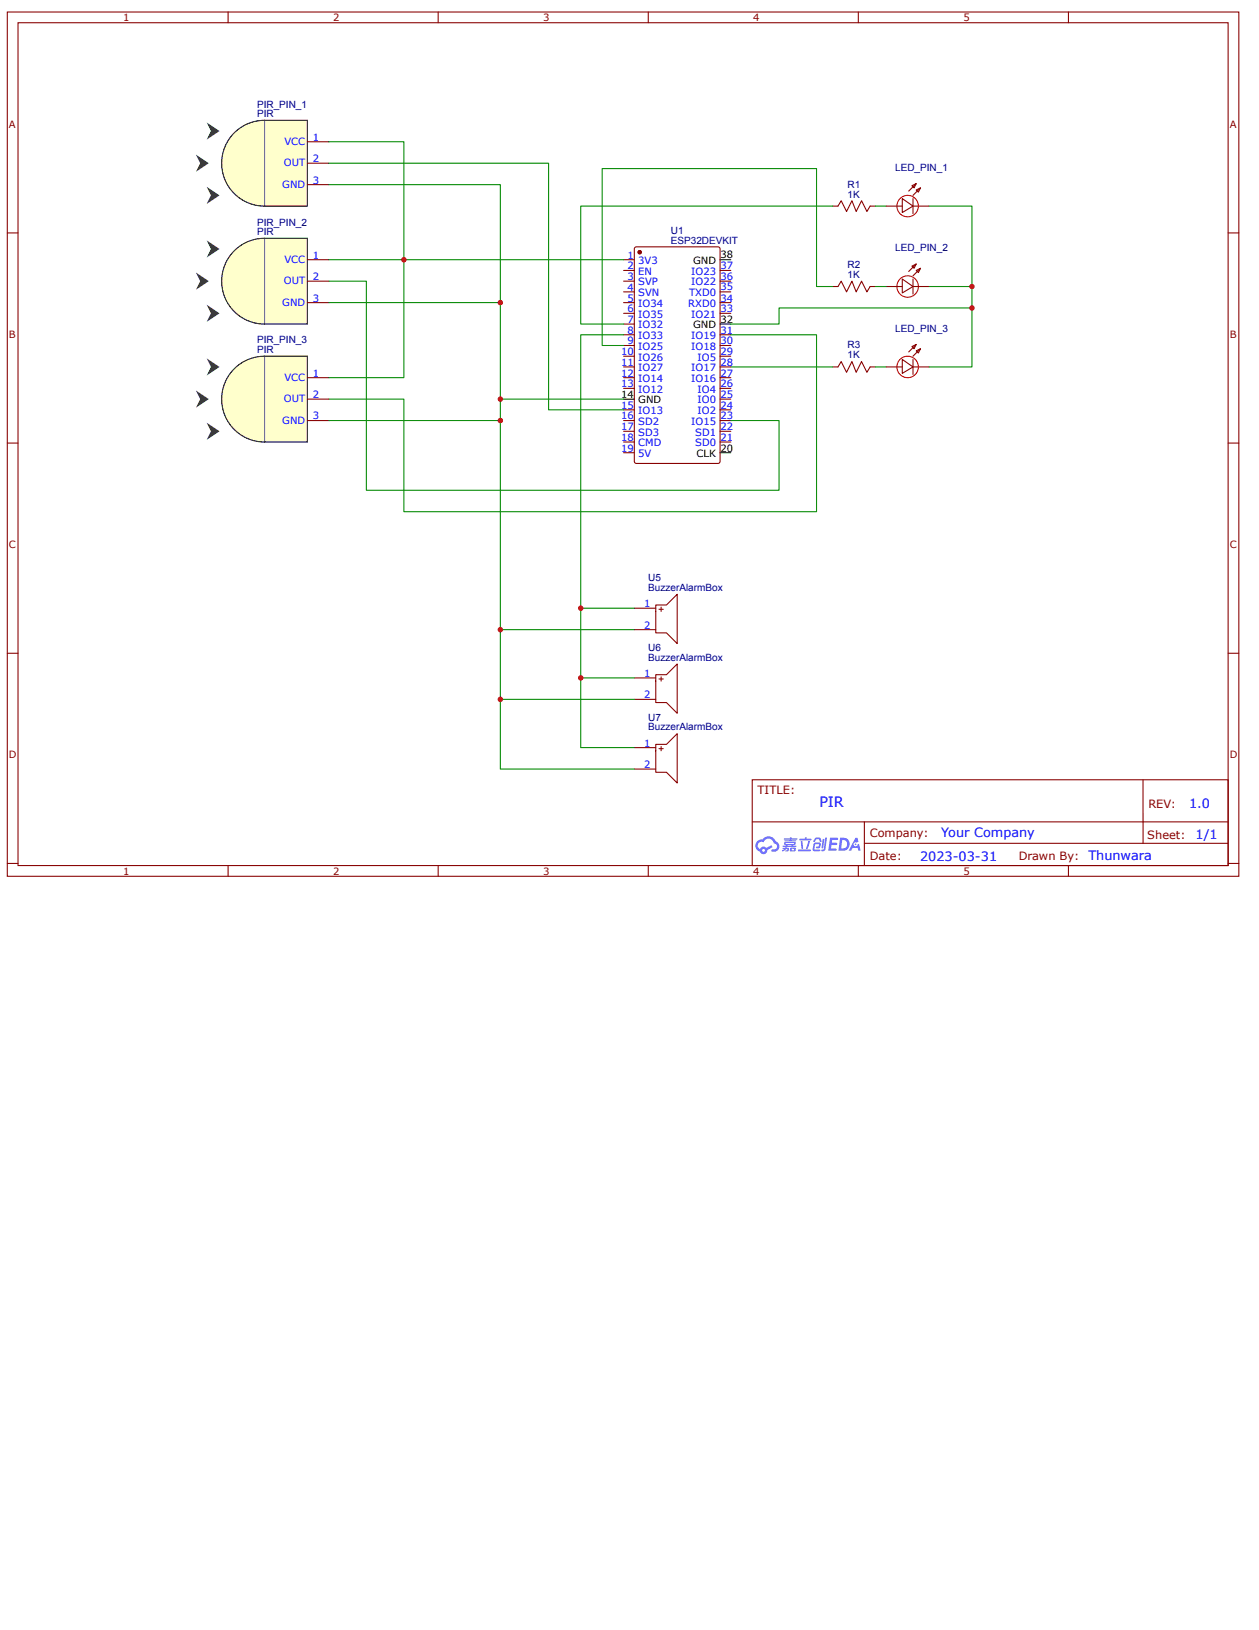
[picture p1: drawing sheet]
<svg xmlns="http://www.w3.org/2000/svg" width="216mm" height="279mm" viewBox="0 0 216 279" stroke-linecap="round" stroke-linejoin="round" font-family="sans-serif">
<g fill="none" stroke="#800" stroke-width=".18">
<path d="M1.3 2.1h211.1v148.1h-211.1zM3.1 3.9h207.5v144.5h-207.5zM39.1 2.1v1.8M75.1 2.1v1.8M111.2 2.1v1.8M147.2 2.1v1.8M183.2 2.1v1.8M1.3 39.9h1.8M210.6 39.9h1.8M1.3 75.9h1.8M210.6 75.9h1.8M1.3 112h1.8"/>
<path d="M210.6 112h1.8M129 133.7h81.6v14.7h-81.6zM196 133.7v10.9M1.3 148h1.8M39.1 148.4v1.8M75.1 148.4v1.8M111.2 148.4v1.8M129 140.9h81.5M147.2 148.4v1.8M148.2 144.6h62.3M148.2 140.9v7.3M183.2 148.4v1.8"/>
<path d="M210.6 148h1.8"/>
</g>
<g fill="#58f">
<path d="M142.3 143.6h1.4v.2l-.2 .2h-.8l-.1 .5h.8l.2 .2-.2 .1h-.8l-.1 .6h.8l.1 .1v.3h-1.4z"/>
<path d="M146.7 143.6h.3l.2 .7-.3 .1a.35 .35 0 0 0-.5 .2 .35 .35 0 0 0 .2 .5 .35 .35 0 0 0 .5-.3l.2-.2 .3 1.2h-.4l-.1-.5h-.9l-.2 .5h-.5z"/>
<path d="M141.1 143.8h.3l-.2 1.5-.2 .1-.1-.1z"/>
<path d="M141.5 143.6h.3l-.2 2a.41 .41 0 0 1-.3 .3 .41 .41 0 0 1-.5-.1l.5-.3z"/>
<path d="M139.8 143.7l.3-.1h.5l.3 .6-.3 .1-.2-.4h-.5a.39 .39 0 0 1-.4 .4l-.1-.1z"/>
<path d="M139.6 144.5l.9-.1a.55 .55 0 0 1 .2 .7 .55 .55 0 0 1-.7 .3l-.1-.1 .1-.1 .4-.1 .1-.4h-.7l-.2 .9h1v.3h-.9l-.3-.1v-.3z"/>
<path d="M136.9 145.6h2l.2 .2-.2 .1h-2z"/>
<path d="M138.6 144.2h.3a2.07 2.07 0 0 1-.6 1.4l-.1-.2z"/>
<path d="M137.3 144.2h.3l.1 1.2-.1 .1-.2-.1z"/>
<path d="M137.1 143.8h.9l.1-.3h.2v.3h.7l.2 .1-.2 .2h-1.8z"/>
<path d="M134.2 145.3h.4l.1-.1 .4 .1a.35 .35 0 0 1 .1 .6h-.5v-.1l.3-.1v-.1l-.2-.1-.6 .5-.1-.2 .4-.2h-.3z"/>
<path d="M134.4 143.7h1l.1-.2h.3l-.1 .2h.9l.2 .1-1.1 .1v.1h.7l.1 .1-.1 .1h-1.8l-.1-.2h.9v-.1h-.9z"/>
<path d="M144.1 143.6l-.3 2.2h.7a1.13 1.13 0 0 0 1.2-1.1 1.13 1.13 0 0 0-1.3-1.1zM144.4 144a.76 .76 0 0 1 .9 .8 .76 .76 0 0 1-1.1 .6z"/>
<path d="M134.5 144.4v.4h.2l.1 .2h-.6l.1 .2 2.2-.1v-.1h-.5l.2-.2a.33 .33 0 0 0 .2-.4zM134.8 144.5h1.4l-.1 .2h-1.3zM135 144.8h.7v.2h-.6z"/>
<path d="M135.6 145.3l-.1 .6h.7a.43 .43 0 0 0 .3-.6zM135.8 145.5h.4l-.1 .2h-.4z"/>
<path d="M129.8 144.2a1.07 1.07 0 0 0 .5 1.8 .65 .65 0 0 0 .8 .4 .65 .65 0 0 0 .5-.7l.9-.5-.2-.3-.9 .4-.1-.1a.64 .64 0 0 0-1 .3 .65 .65 0 0 1-.3-.9 .65 .65 0 0 1 .9-.2 .94 .94 0 0 1 1-.6 .94 .94 0 0 1 .8 .8 .54 .54 0 0 1 .5 .7 .54 .54 0 0 1-.7 .3l-.2 .2a.87 .87 0 0 0 1 0 .87 .87 0 0 0 .3-1l-.1-.3-.5-.3a1.37 1.37 0 0 0-2.3-.3h-.4zM130.7 145.8a.25 .25 0 0 1 .5 0 .25 .25 0 0 1-.5 0z"/>
<circle cx="146.7" cy="144.7" r=".14"/>
</g>
<circle cx="109.7" cy="43.2" r=".28" fill="#800"/>
<g fill="none" stroke="#800" stroke-width=".18">
<path d="M108.9 42.4l.2-.1h14l.4 .2v36.6l-.2 .3h-14.2l-.3-.2v-36.5z"/>
<circle cx="109.7" cy="43.2" r=".28"/>
</g>
<circle cx="109.7" cy="43.2" r=".28" fill="#800"/>
<g fill="none" stroke="#800" stroke-width=".18">
<path d="M106.9 44.5h1.9M106.9 46.4h1.9M106.9 48.2h1.9M106.9 50h1.9M106.9 51.9h1.9M106.9 53.7h1.9M106.9 55.5h1.9M106.9 57.4h1.9M106.9 59.2h1.9M123.5 46.4h1.8M123.5 48.2h1.8M123.5 50h1.8"/>
<path d="M123.5 51.9h1.8M123.5 53.7h1.8M123.5 57.4h1.8M123.5 59.2h1.8M106.9 61.1h1.9M106.9 62.9h1.9M106.9 64.7h1.9M106.9 66.6h1.9M106.9 70.3h1.9M106.9 72.1h1.9M106.9 73.9h1.9M106.9 75.8h1.9"/>
<path d="M106.9 77.6h1.9M123.5 61.1h1.8M123.5 62.9h1.8M123.5 64.7h1.8M123.5 66.6h1.8M123.5 70.3h1.8M123.5 72.1h1.8M123.5 73.9h1.8M123.5 75.8h1.8M123.5 68.4h1.8"/>
<circle cx="109.7" cy="43.2" r=".28"/>
</g>
<path d="M123.5 44.5h1.8M123.5 55.5h1.8M106.9 68.4h1.9M123.5 77.6h1.8" fill="none" stroke="#000" stroke-width=".18"/>
<path d="M45.4 20.6h7.3v14.7h-7.3z" fill="#ffc"/>
<path d="M45.4 20.6h7.3v14.7h-7.3z" fill="none" stroke="#000" stroke-width=".18"/>
<path d="M52.7 24.3h3.7M52.7 28h3.7M52.7 31.7h3.7" fill="none" stroke="#800" stroke-width=".18"/>
<path d="M40.2 22.8a7.4 7.4 0 0 1 5.2-2.2v14.7a7.4 7.4 0 0 1-6.8-4.5 7.4 7.4 0 0 1 1.6-8z" fill="#ffc"/>
<path d="M45.4 20.6a7.4 7.4 0 0 0-7.4 7.4 7.4 7.4 0 0 0 7.4 7.3" fill="none" stroke="#000" stroke-width=".18"/>
<g fill="#333">
<path d="M33.6 26.5l2.2 1.5-2.2 1.4 .7-1.4z"/>
<path d="M35.4 32l2.2 1.5-2.2 1.5 .8-1.5z"/>
<path d="M35.4 21l2.2 1.5-2.2 1.4 .8-1.4z"/>
</g>
<g fill="none" stroke="#800" stroke-width=".18">
<path d="M108.8 104.3h3.7M108.8 107.9h3.7M108.8 116.2h3.7M108.8 119.9h3.7M112.5 103.7h1.8l1.8-1.8v8.4l-1.8-1.8h-1.8zM112.5 115.7h1.8l1.8-1.9v8.5l-1.8-1.9h-1.8zM113 104.4h.7M113 116.4h.7M113.4 104.1v.7M113.4 116v.8M108.8 128.1h3.7M108.8 131.8h3.7"/>
<path d="M112.5 127.6h1.8l1.8-1.8v8.4l-1.8-1.8h-1.8zM113 128.3h.7M113.4 128v.7"/>
</g>
<path d="M45.4 40.8h7.3v14.7h-7.3z" fill="#ffc"/>
<path d="M45.4 40.8h7.3v14.7h-7.3z" fill="none" stroke="#000" stroke-width=".18"/>
<path d="M52.7 44.5h3.7M52.7 48.2h3.7M52.7 51.9h3.7" fill="none" stroke="#800" stroke-width=".18"/>
<path d="M40.2 43a7.4 7.4 0 0 1 5.2-2.2v14.7a7.4 7.4 0 0 1-6.8-4.5 7.4 7.4 0 0 1 1.6-8z" fill="#ffc"/>
<path d="M45.4 40.8a7.4 7.4 0 0 0-7.4 7.4 7.4 7.4 0 0 0 7.4 7.3" fill="none" stroke="#000" stroke-width=".18"/>
<g fill="#333">
<path d="M33.6 46.7l2.2 1.5-2.2 1.5 .7-1.5z"/>
<path d="M35.4 52.2l2.2 1.5-2.2 1.5 .8-1.5z"/>
<path d="M35.4 41.2l2.2 1.5-2.2 1.5 .8-1.5z"/>
</g>
<path d="M45.4 61.1h7.3v14.7h-7.3z" fill="#ffc"/>
<path d="M45.4 61.1h7.3v14.7h-7.3z" fill="none" stroke="#000" stroke-width=".18"/>
<path d="M52.7 64.7h3.7M52.7 68.4h3.7M52.7 72.1h3.7" fill="none" stroke="#800" stroke-width=".18"/>
<path d="M40.2 63.2a7.4 7.4 0 0 1 5.2-2.1v14.7a7.4 7.4 0 0 1-6.8-4.6 7.4 7.4 0 0 1 1.6-8z" fill="#ffc"/>
<path d="M45.4 61.1a7.4 7.4 0 0 0-7.4 7.3 7.4 7.4 0 0 0 7.4 7.4" fill="none" stroke="#000" stroke-width=".18"/>
<g fill="#333">
<path d="M33.6 66.9l2.2 1.5-2.2 1.5 .7-1.5z"/>
<path d="M35.4 72.5l2.2 1.4-2.2 1.5 .8-1.5z"/>
<path d="M35.4 61.4l2.2 1.5-2.2 1.5 .8-1.5z"/>
</g>
<g fill="none" stroke="#080" stroke-width=".18">
<path d="M56.4 24.3h12.9v40.4h-12.9M56.4 31.7h29.4v36.7h21.1M56.4 28h37.7v42.3h12.8M142.8 35.3h-43.2v20.2h7.3M150.1 35.3h1.9M159.3 35.3h7.4v17.5h-33.1v2.7h-8.3M56.4 48.2h6.4v35.8h70.8v-11.9h-8.3M56.4 44.5h50.5M56.4 51.9h29.4M106.9 57.4h-7.3v46.9h9.2M125.3 57.4h14.7v30.3h-70.7v-19.3h-12.9M142.8 49.1h-2.8v-20.2h-36.7v30.3h3.6"/>
<path d="M150.1 49.1h1.9M159.3 49.1h7.4M166.7 52.8v10.1h-7.4M85.8 68.4v3.7h-29.4M85.8 72.1v59.7h23M125.3 62.9h17.5M150.1 62.9h1.9M85.8 107.9h23M85.8 119.9h23M99.6 104.3v11.9h9.2M99.6 116.2v11.9h9.2"/>
</g>
<g fill="none" stroke="#f00" stroke-width=".18">
<circle cx="155.6" cy="35.3" r="1.84"/>
<circle cx="155.6" cy="49.1" r="1.84"/>
<circle cx="155.6" cy="62.9" r="1.84"/>
</g>
<g fill="none" stroke="#800" stroke-width=".18">
<path d="M142.8 35.3h.9l.6-.9 .9 1.8 .9-1.8 .7 1.8 .9-1.8 1 1.8 .5-.9h.9M152 35.3h2.7M154.7 34l1.9 1.3-1.9 1.1zM156.4 31.8l.7-.3-.3 .7zM156.6 34v2.6M156.6 35.3h2.7M157.1 32.6l.8-.4-.4 .7zM157.1 31.5l-1.3 1.3M142.8 49.1h.9l.6-.9 .9 1.8 .9-1.8 .7 1.8 .9-1.8 1 1.8 .5-.9h.9M152 49.1h2.7M154.7 47.8l1.9 1.3-1.9 1.1zM156.4 45.6l.7-.3-.3 .7z"/>
<path d="M156.4 59.4l.7-.4-.3 .8zM156.6 47.8v2.6M156.6 49.1h2.7M157.1 46.4l.8-.4-.4 .7zM157.1 45.3l-1.3 1.2M157.1 59l-1.3 1.3M142.8 62.9h.9l.6-.9 .9 1.8 .9-1.8 .7 1.8 .9-1.8 1 1.8 .5-.9h.9M152 62.9h2.7M154.7 61.6l1.9 1.3-1.9 1.1zM156.6 61.6v2.6M156.6 62.9h2.7M157.1 60.1l.8-.3-.4 .7z"/>
</g>
<path d="M157.9 32.2l-1.3 1.3M157.9 46l-1.3 1.3M157.9 59.8l-1.3 1.3" fill="none" stroke="#800000" stroke-width=".18"/>
<g fill="#c00">
<circle cx="69.3" cy="44.5" r=".46"/>
<circle cx="85.8" cy="68.4" r=".46"/>
<circle cx="85.8" cy="51.9" r=".46"/>
<circle cx="99.6" cy="104.3" r=".46"/>
<circle cx="99.6" cy="116.2" r=".46"/>
<circle cx="85.8" cy="72.1" r=".46"/>
<circle cx="85.8" cy="119.9" r=".46"/>
<circle cx="85.8" cy="107.9" r=".46"/>
<circle cx="166.7" cy="49.1" r=".46"/>
<circle cx="166.7" cy="52.8" r=".46"/>
</g>
<text font-size="2.5" fill="#00f" x="140.5" y="138.4">PIR</text>
<g font-size="2.2" fill="#00f">
<text x="161.4" y="143.5">Your Company</text>
<text x="203.9" y="138.5">1.0</text>
<text x="205" y="143.9">1/1</text>
<text x="157.8" y="147.5">2023-03-31</text>
<text x="186.6" y="147.5">Thunwara</text>
</g>
<g font-size="2" fill="#800">
<text x="129.9" y="136.1">TITLE:</text>
<text x="149.1" y="143.5">Company:</text>
<text x="196.7" y="143.8">Sheet:</text>
<text x="196.9" y="138.5">REV:</text>
<text x="149.1" y="147.5">Date:</text>
<text x="174.7" y="147.5">Drawn By:</text>
</g>
<g font-size="1.7" fill="#800">
<text x="21.1" y="3.6">1</text>
<text x="57.1" y="3.6">2</text>
<text x="93.2" y="3.6">3</text>
<text x="129.2" y="3.6">4</text>
<text x="165.2" y="3.6">5</text>
<text x="1.5" y="21.9">A</text>
<text x="210.9" y="21.9">A</text>
<text x="1.5" y="57.9">B</text>
<text x="210.9" y="57.9">B</text>
<text x="1.5" y="94">C</text>
<text x="210.9" y="94">C</text>
<text x="1.5" y="130">D</text>
<text x="210.9" y="130">D</text>
<text x="21.1" y="149.9">1</text>
<text x="57.1" y="149.9">2</text>
<text x="93.2" y="149.9">3</text>
<text x="129.2" y="149.9">4</text>
<text x="165.2" y="149.9">5</text>
</g>
<g font-size="1.7" fill="#000080">
<text x="44.1" y="20.1">PIR</text>
<text x="44.1" y="18.4">PIR_PIN_1</text>
<text x="153.5" y="29.3">LED_PIN_1</text>
<text x="145.4" y="33.9">1K</text>
<text x="145.4" y="32.2">R1</text>
<text x="44.1" y="40.3">PIR</text>
<text x="44.1" y="38.7">PIR_PIN_2</text>
<text x="115" y="41.8">ESP32DEVKIT</text>
<text x="115" y="40.2">U1</text>
<text x="145.4" y="47.6">1K</text>
<text x="145.4" y="45.9">R2</text>
<text x="153.5" y="43.1">LED_PIN_2</text>
<text x="44.1" y="58.9">PIR_PIN_3</text>
<text x="145.4" y="59.7">R3</text>
<text x="153.5" y="56.9">LED_PIN_3</text>
<text x="44.1" y="60.5">PIR</text>
<text x="145.4" y="61.4">1K</text>
<text x="111.2" y="101.3">BuzzerAlarmBox</text>
<text x="111.2" y="99.7">U5</text>
<text x="111.2" y="113.3">BuzzerAlarmBox</text>
<text x="111.2" y="111.6">U6</text>
<text x="111.2" y="125.2">BuzzerAlarmBox</text>
<text x="111.2" y="123.6">U7</text>
</g>
<g font-size="1.7" fill="#00f">
<text x="48.7" y="28.5">OUT</text>
<text x="48.8" y="24.9">VCC</text>
<text x="53.6" y="24.1">1</text>
<text x="53.6" y="27.8">2</text>
<text x="48.4" y="32.2">GND</text>
<text x="53.6" y="31.5">3</text>
<text x="48.8" y="45.1">VCC</text>
<text x="53.6" y="44.3">1</text>
<text x="107.6" y="44.3">1</text>
<text x="107.6" y="46.2">2</text>
<text x="109.5" y="45.3">3V3</text>
<text x="109.5" y="47.1">EN</text>
<text x="118.5" y="47.1">IO23</text>
<text x="123.6" y="46.2">37</text>
<text x="48.4" y="52.4">GND</text>
<text x="48.7" y="48.7">OUT</text>
<text x="53.6" y="48">2</text>
<text x="53.6" y="51.7">3</text>
<text x="107.6" y="48">3</text>
<text x="107.6" y="49.9">4</text>
<text x="107.6" y="51.7">5</text>
<text x="107.6" y="53.5">6</text>
<text x="109.5" y="48.9">SVP</text>
<text x="109.5" y="50.8">SVN</text>
<text x="109.5" y="52.6">IO34</text>
<text x="118" y="52.6">RXD0</text>
<text x="118.2" y="50.8">TXD0</text>
<text x="118.5" y="48.9">IO22</text>
<text x="123.6" y="48">36</text>
<text x="123.6" y="49.7">35</text>
<text x="123.6" y="51.7">34</text>
<text x="123.6" y="53.5">33</text>
<text x="107.6" y="55.4">7</text>
<text x="107.6" y="57.2">8</text>
<text x="107.6" y="59">9</text>
<text x="109.5" y="54.4">IO35</text>
<text x="109.5" y="56.3">IO32</text>
<text x="109.5" y="58.1">IO33</text>
<text x="109.5" y="60">IO25</text>
<text x="118.5" y="54.4">IO21</text>
<text x="118.5" y="58.1">IO19</text>
<text x="118.5" y="60">IO18</text>
<text x="123.6" y="57.2">31</text>
<text x="123.6" y="59">30</text>
<text x="48.8" y="65.3">VCC</text>
<text x="53.6" y="64.6">1</text>
<text x="106.5" y="60.9">10</text>
<text x="106.5" y="62.7">11</text>
<text x="106.5" y="64.6">12</text>
<text x="109.5" y="61.8">IO26</text>
<text x="109.5" y="63.6">IO27</text>
<text x="109.5" y="65.5">IO14</text>
<text x="118.5" y="63.6">IO17</text>
<text x="118.5" y="65.5">IO16</text>
<text x="119.6" y="61.8">IO5</text>
<text x="123.6" y="60.9">29</text>
<text x="123.6" y="62.7">28</text>
<text x="123.6" y="64.6">27</text>
<text x="48.7" y="69">OUT</text>
<text x="53.6" y="68.2">2</text>
<text x="53.6" y="71.9">3</text>
<text x="106.5" y="66.4">13</text>
<text x="106.5" y="70.1">15</text>
<text x="106.5" y="71.9">16</text>
<text x="109.5" y="67.3">IO12</text>
<text x="109.5" y="71">IO13</text>
<text x="119.6" y="67.3">IO4</text>
<text x="119.6" y="69.2">IO0</text>
<text x="119.6" y="71">IO2</text>
<text x="123.6" y="66.4">26</text>
<text x="123.6" y="68.2">25</text>
<text x="123.6" y="70.1">24</text>
<text x="123.6" y="71.9">23</text>
<text x="48.4" y="72.6">GND</text>
<text x="106.5" y="73.7">17</text>
<text x="106.5" y="75.6">18</text>
<text x="106.5" y="77.4">19</text>
<text x="109.5" y="72.8">SD2</text>
<text x="109.5" y="74.7">SD3</text>
<text x="109.5" y="76.5">CMD</text>
<text x="118.5" y="72.8">IO15</text>
<text x="119.2" y="74.7">SD1</text>
<text x="119.2" y="76.5">SD0</text>
<text x="123.6" y="73.7">22</text>
<text x="123.6" y="75.6">21</text>
<text x="109.5" y="78.3">5V</text>
<text x="110.4" y="104.1">1</text>
<text x="110.4" y="107.7">2</text>
<text x="110.4" y="116">1</text>
<text x="110.4" y="119.7">2</text>
<text x="110.4" y="128">1</text>
<text x="110.4" y="131.6">2</text>
</g>
<g font-size="1.7">
<text x="118.9" y="45.3">GND</text>
<text x="123.6" y="44.2">38</text>
<text x="118.9" y="56.3">GND</text>
<text x="123.6" y="55.4">32</text>
<text x="106.5" y="68.2">14</text>
<text x="109.5" y="69.2">GND</text>
<text x="123.6" y="77.4">20</text>
<text x="119.5" y="78.3">CLK</text>
</g>
</svg>
